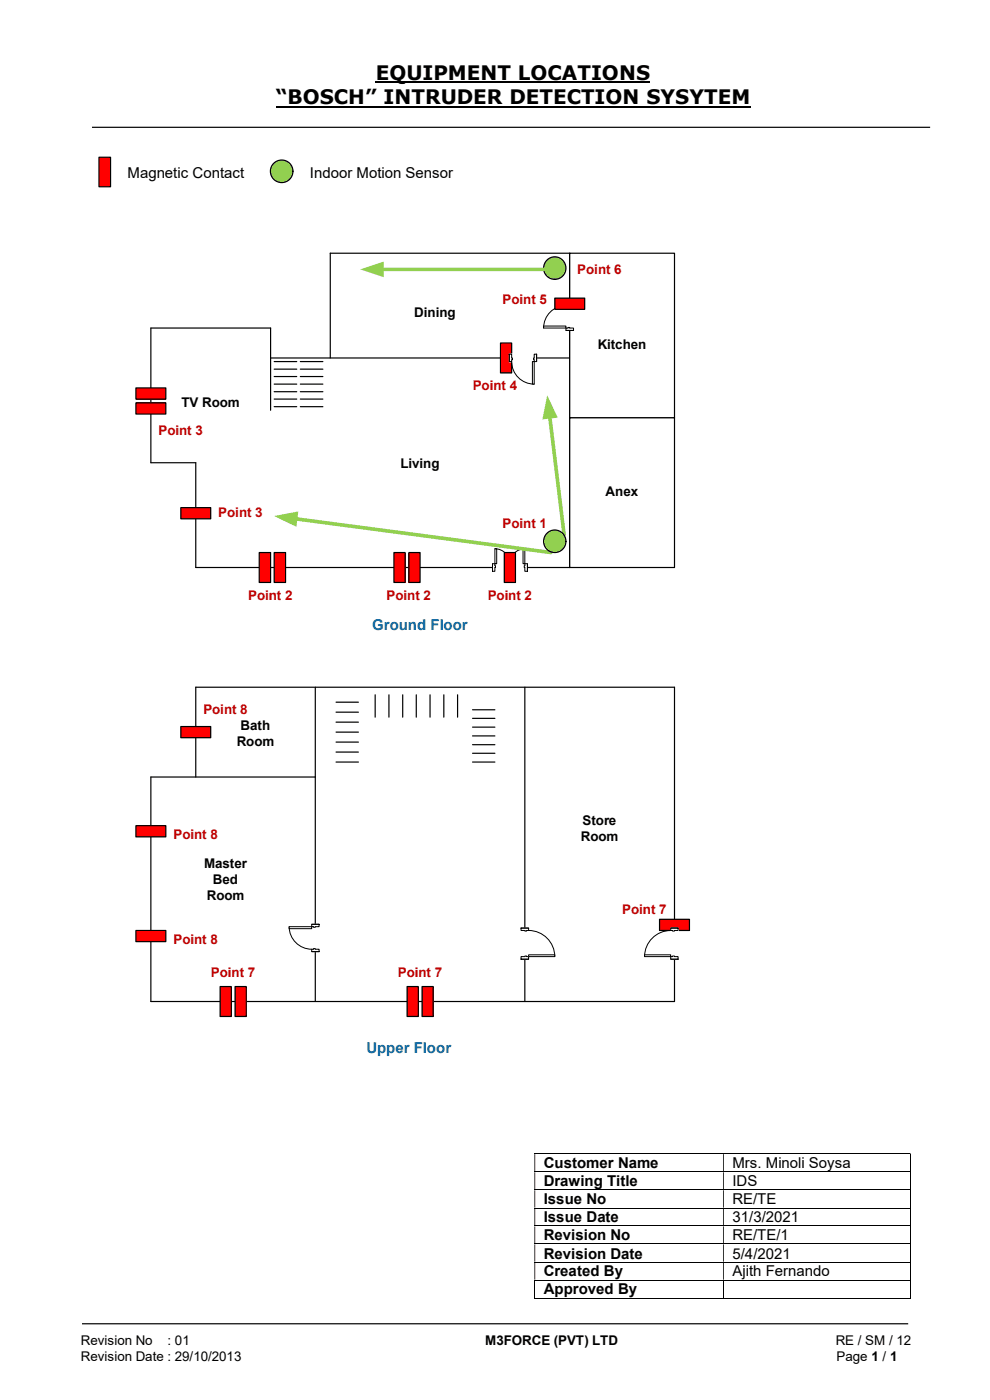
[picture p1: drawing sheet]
<svg xmlns="http://www.w3.org/2000/svg" width="210mm" height="297mm" viewBox="0 0 210 297" stroke-linecap="round" stroke-linejoin="round" font-family="sans-serif">
<path d="M79.7 17.5h58.2M58.5 22.6h100.7" fill="none" stroke="#000" stroke-width=".42"/>
<path d="M19.5 27h177.8M17.4 280.8h175.3" fill="none" stroke="#000" stroke-width=".25"/>
<g fill="none" stroke="#000" stroke-width=".21">
<path d="M113.4 244.8h79.7M113.4 248.6h79.7M113.4 252.4h79.7M113.4 256.3h79.7M193.2 244.9v3.6M193.2 248.7v3.6M193.2 252.5v3.7M193.2 256.4v3.6M113.4 260.1h79.7M113.4 263.9h79.7M113.4 267.8h79.7M113.4 271.6h79.7"/>
<path d="M113.4 275.4h40M113.5 271.7v3.8M153.5 271.7v3.8M153.5 275.4h39.6M193.2 260.2v3.6M193.2 264v3.7M193.2 267.8v3.7M193.2 271.7v3.8"/>
</g>
<g fill="#000">
<path d="M193.1 244.7h.2v.2h-.2zM113.4 244.9h.1v3.6h-.1zM153.4 244.9h.1v3.6h-.1z" fill-rule="evenodd"/>
<path d="M193.1 248.5h.2v.2h-.2zM113.4 248.7h.1v3.6h-.1zM153.4 248.7h.1v3.6h-.1z" fill-rule="evenodd"/>
<path d="M193.1 252.3h.2v.2h-.2zM113.4 252.5h.1v3.7h-.1zM153.4 252.5h.1v3.7h-.1z" fill-rule="evenodd"/>
<path d="M193.1 256.2h.2v.2h-.2zM113.4 256.4h.1v3.6h-.1zM153.4 256.4h.1v3.6h-.1z" fill-rule="evenodd"/>
<path d="M193.1 260h.2v.2h-.2zM113.4 260.2h.1v3.6h-.1zM153.4 260.2h.1v3.6h-.1z" fill-rule="evenodd"/>
<path d="M193.1 263.8h.2v.2h-.2zM113.4 264h.1v3.7h-.1zM153.4 264h.1v3.7h-.1z" fill-rule="evenodd"/>
<path d="M193.1 267.7h.2v.1h-.2zM113.4 267.8h.1v3.7h-.1zM153.4 267.8h.1v3.7h-.1z" fill-rule="evenodd"/>
</g>
<path d="M193.1 271.5h.2v.2h-.2zM193.1 275.3h.2v.2h-.2z" fill="#000"/>
<path d="M21 33.4h2.5v6.2h-2.5z" fill="#f00"/>
<path d="M21 33.4h2.5v6.2h-2.5z" fill="none" stroke="#000" stroke-width=".25"/>
<circle cx="59.8" cy="36.3" r="2.39" fill="#92d050"/>
<g fill="none" stroke="#000" stroke-width=".25">
<path d="M57.4 75.9h63.5M70.1 75.9v-22.2h50.8v66.7h-79.4v-22.2h-9.5v-28.6h25.4v17.4M66.9 145.8v66.7M111.3 145.8v66.7M41.5 164.8v-19h101.6v66.7h-111.1v-47.7h34.9"/>
<circle cx="59.8" cy="36.3" r="2.39"/>
</g>
<path d="M120.9 53.7h22.2v34.9h-22.2z" fill="#fff"/>
<path d="M120.9 53.7h22.2v34.9h-22.2z" fill="none" stroke="#000" stroke-width=".25"/>
<path d="M120.9 88.6h22.2v31.8h-22.2z" fill="#fff"/>
<path d="M120.9 88.6h22.2v31.8h-22.2z" fill="none" stroke="#000" stroke-width=".25"/>
<circle cx="117.7" cy="56.9" r="2.38" fill="#92d050"/>
<circle cx="117.7" cy="56.9" r="2.38" fill="none" stroke="#000" stroke-width=".25"/>
<path d="M81 57.1h34.3" fill="none" stroke="#92d050" stroke-width=".76"/>
<path d="M76.4 57.1l5-1.6v3.3z" fill="#92d050"/>
<path d="M104.5 119.5h7.4v1.7h-7.4z" fill="#fff"/>
<path d="M104.5 119.5h7.4v1.7h-7.4z" fill="none" stroke="#fff" stroke-width=".21"/>
<path d="M111.3 119.6v1.6h.6v-1.6zM104.5 119.6h.5v1.6h-.5z" fill-rule="evenodd" fill="#fff"/>
<path d="M105 120v-.4h-.5v1.6h.5v-.8M111.3 120v-.4h.6v1.6h-.6v-.8" fill="none" stroke="#000" stroke-width=".21"/>
<path d="M111.2 120v.4h.1v-.4zM105 120h.1v.4h-.1z" fill-rule="evenodd" fill="#fff"/>
<path d="M104.5 119.6v1.6M105 116.4a3.2 3.2 0 0 1 3.2 3.2 3.2 3.2 0 0 1 3.1-3.2M111.9 119.6v1.6M105 120h.1v.4h-.1M111.3 120h-.1v.4h.1" fill="none" stroke="#000" stroke-width=".21"/>
<path d="M105 116.4h.4v3.2h-.4z" fill="#fff"/>
<path d="M105 116.4h.4v3.2h-.4z" fill="none" stroke="#000" stroke-width=".21"/>
<path d="M111 116.4h.3v3.2h-.3z" fill="#fff"/>
<path d="M111 116.4h.3v3.2h-.3z" fill="none" stroke="#000" stroke-width=".21"/>
<path d="M120 64.3h1.7v5.8h-1.7z" fill="#fff"/>
<path d="M120 64.3h1.7v5.8h-1.7z" fill="none" stroke="#fff" stroke-width=".21"/>
<path d="M120.1 69.6h1.6v.5h-1.6zM120.1 64.3v.5h1.6v-.5z" fill-rule="evenodd" fill="#fff"/>
<path d="M120.5 69.6h-.4v.5h1.6v-.5h-.8M120.5 64.8h-.4v-.5h1.6v.5h-.8" fill="none" stroke="#000" stroke-width=".21"/>
<path d="M120.5 69.5h.4v.1h-.4zM120.5 64.8v.1h.4v-.1z" fill-rule="evenodd" fill="#fff"/>
<path d="M120.1 64.8a4.8 4.8 0 0 0-4.8 4.8M120.1 70.1h1.6M120.1 64.3h1.6M120.5 69.6v-.1h.4v.1M120.5 64.8v.1h.4v-.1" fill="none" stroke="#000" stroke-width=".21"/>
<path d="M115.3 69.2h4.8v.4h-4.8z" fill="#fff"/>
<path d="M115.3 69.2h4.8v.4h-4.8z" fill="none" stroke="#000" stroke-width=".21"/>
<path d="M106.2 72.8h2.3v6.3h-2.3z" fill="#f00"/>
<path d="M106.2 72.8h2.3v6.3h-2.3z" fill="none" stroke="#000" stroke-width=".25"/>
<path d="M55 117.2h2.4v6.4h-2.4z" fill="#f00"/>
<path d="M55 117.2h2.4v6.4h-2.4z" fill="none" stroke="#000" stroke-width=".25"/>
<path d="M86.7 117.2h2.4v6.4h-2.4z" fill="#f00"/>
<path d="M86.7 117.2h2.4v6.4h-2.4z" fill="none" stroke="#000" stroke-width=".25"/>
<path d="M83.6 117.2h2.3v6.4h-2.3z" fill="#f00"/>
<path d="M83.6 117.2h2.3v6.4h-2.3z" fill="none" stroke="#000" stroke-width=".25"/>
<path d="M28.8 85.5h6.4v2.3h-6.4z" fill="#f00"/>
<path d="M28.8 85.5h6.4v2.3h-6.4z" fill="none" stroke="#000" stroke-width=".25"/>
<path d="M28.8 82.3h6.4v2.4h-6.4z" fill="#f00"/>
<path d="M28.8 82.3h6.4v2.4h-6.4z" fill="none" stroke="#000" stroke-width=".25"/>
<path d="M38.4 107.7h6.3v2.4h-6.3z" fill="#f00"/>
<path d="M38.4 107.7h6.3v2.4h-6.3z" fill="none" stroke="#000" stroke-width=".25"/>
<path d="M38.4 154.1h6.3v2.4h-6.3z" fill="#f00"/>
<path d="M38.4 154.1h6.3v2.4h-6.3z" fill="none" stroke="#000" stroke-width=".25"/>
<path d="M28.8 175.2h6.4v2.3h-6.4z" fill="#f00"/>
<path d="M28.8 175.2h6.4v2.3h-6.4z" fill="none" stroke="#000" stroke-width=".25"/>
<path d="M28.8 197.4h6.4v2.4h-6.4z" fill="#f00"/>
<path d="M28.8 197.4h6.4v2.4h-6.4z" fill="none" stroke="#000" stroke-width=".25"/>
<path d="M139.9 195h6.4v2.4h-6.4z" fill="#f00"/>
<path d="M139.9 195h6.4v2.4h-6.4z" fill="none" stroke="#000" stroke-width=".25"/>
<path d="M58.2 117.2h2.4v6.4h-2.4z" fill="#f00"/>
<path d="M58.2 117.2h2.4v6.4h-2.4z" fill="none" stroke="#000" stroke-width=".25"/>
<path d="M117.7 63.2h6.3v2.4h-6.3z" fill="#f00"/>
<path d="M117.7 63.2h6.3v2.4h-6.3z" fill="none" stroke="#000" stroke-width=".25"/>
<path d="M107 117.2h2.3v6.4h-2.3z" fill="#f00"/>
<path d="M107 117.2h2.3v6.4h-2.3z" fill="none" stroke="#000" stroke-width=".25"/>
<path d="M49.9 209.3h2.3v6.3h-2.3z" fill="#f00"/>
<path d="M49.9 209.3h2.3v6.3h-2.3z" fill="none" stroke="#000" stroke-width=".25"/>
<path d="M46.7 209.3h2.4v6.3h-2.4z" fill="#f00"/>
<path d="M46.7 209.3h2.4v6.3h-2.4z" fill="none" stroke="#000" stroke-width=".25"/>
<path d="M89.5 209.3h2.4v6.3h-2.4z" fill="#f00"/>
<path d="M89.5 209.3h2.4v6.3h-2.4z" fill="none" stroke="#000" stroke-width=".25"/>
<path d="M86.4 209.3h2.3v6.3h-2.3z" fill="#f00"/>
<path d="M86.4 209.3h2.3v6.3h-2.3z" fill="none" stroke="#000" stroke-width=".25"/>
<path d="M110.5 196.9h1.7v6.6h-1.7z" fill="#fff"/>
<path d="M110.5 196.9h1.7v6.6h-1.7z" fill="none" stroke="#fff" stroke-width=".21"/>
<path d="M110.5 202.9v.6h1.6v-.6zM110.5 196.9h1.6v.5h-1.6z" fill-rule="evenodd" fill="#fff"/>
<path d="M111.3 197.4h-.8v-.5h1.6v.5h-.4M111.3 202.9h-.8v.6h1.6v-.6h-.4" fill="none" stroke="#000" stroke-width=".21"/>
<path d="M111.3 202.8v.1h.4v-.1zM111.3 197.4h.4v.1h-.4z" fill-rule="evenodd" fill="#fff"/>
<path d="M110.5 196.9h1.6M111.3 197.4v.1h.4v-.1M112.1 197.4a5.6 5.6 0 0 1 5.6 5.5M110.5 203.5h1.6M111.3 202.9v-.1h.4v.1" fill="none" stroke="#000" stroke-width=".21"/>
<path d="M112.1 202.6h5.6v.3h-5.6z" fill="#fff"/>
<path d="M112.1 202.6h5.6v.3h-5.6z" fill="none" stroke="#000" stroke-width=".21"/>
<path d="M142.2 196.9h1.7v6.6h-1.7z" fill="#fff"/>
<path d="M142.2 196.9h1.7v6.6h-1.7z" fill="none" stroke="#fff" stroke-width=".21"/>
<path d="M142.3 202.9h1.5v.6h-1.5zM142.3 196.9v.5h1.5v-.5z" fill-rule="evenodd" fill="#fff"/>
<path d="M142.7 197.4h-.4v-.5h1.5v.5h-.7M142.7 202.9h-.4v.6h1.5v-.6h-.7" fill="none" stroke="#000" stroke-width=".21"/>
<path d="M142.7 202.8h.4v.1h-.4zM142.7 197.4v.1h.4v-.1z" fill-rule="evenodd" fill="#fff"/>
<path d="M142.3 197.4a5.6 5.6 0 0 0-5.6 5.5M142.3 196.9h1.5M142.7 197.4v.1h.4v-.1M142.3 203.5h1.5M142.7 202.9v-.1h.4v.1" fill="none" stroke="#000" stroke-width=".21"/>
<path d="M136.7 202.6h5.6v.3h-5.6z" fill="#fff"/>
<path d="M136.7 202.6h5.6v.3h-5.6z" fill="none" stroke="#000" stroke-width=".21"/>
<path d="M66.1 196.1h1.6v5.8h-1.6z" fill="#fff"/>
<path d="M66.1 196.1h1.6v5.8h-1.6z" fill="none" stroke="#fff" stroke-width=".21"/>
<path d="M66.1 196.1v.5h1.6v-.5zM66.1 201.4h1.6v.5h-1.6z" fill-rule="evenodd" fill="#fff"/>
<path d="M66.5 196.6h-.4v-.5h1.6v.5h-.8M66.5 201.4h-.4v.5h1.6v-.5h-.8" fill="none" stroke="#000" stroke-width=".21"/>
<path d="M66.5 196.6v.1h.4v-.1zM66.5 201.3h.4v.1h-.4z" fill-rule="evenodd" fill="#fff"/>
<path d="M61.3 196.6a4.8 4.8 0 0 0 4.8 4.8M66.1 196.1h1.6M66.5 196.6v.1h.4v-.1M66.1 201.9h1.6M66.5 201.4v-.1h.4v.1" fill="none" stroke="#000" stroke-width=".21"/>
<path d="M61.3 196.6h4.8v.4h-4.8z" fill="#fff"/>
<path d="M61.3 196.6h4.8v.4h-4.8z" fill="none" stroke="#000" stroke-width=".21"/>
<g fill="none" stroke="#000" stroke-width=".25">
<path d="M58.2 76.7h4.7M58.2 79.9h4.7M58.2 78.3h4.7M63.7 76.7h4.8M63.7 79.9h4.8M63.7 78.3h4.8M58.2 86.3h4.7M58.2 83.1h4.7M58.2 84.7h4.7M58.2 81.5h4.7M63.7 86.3h4.8M63.7 83.1h4.8"/>
<path d="M63.7 84.7h4.8M63.7 81.5h4.8M71.3 149h4.7M71.3 157.4h4.7M71.3 153.2h4.7M71.3 151.1h4.7M71.3 159.6h4.7M71.3 155.3h4.7M79.6 147.4v4.7M82.5 147.4v4.7M85.4 147.4v4.7M88.3 147.4v4.7"/>
<path d="M91.2 147.4v4.7M94.1 147.4v4.7M97.1 147.4v4.7M100.2 150.6h4.8M100.2 158h4.8M100.2 154.3h4.8M100.2 152.4h4.8M100.2 159.8h4.8M100.2 156.1h4.8M71.3 161.7h4.7M100.2 161.7h4.8"/>
</g>
<path d="M108 75.1h5.8v1.7h-5.8z" fill="#fff"/>
<path d="M108 75.1h5.8v1.7h-5.8z" fill="none" stroke="#fff" stroke-width=".21"/>
<path d="M113.3 75.1h.5v1.6h-.5zM108 75.1v1.6h.5v-1.6z" fill-rule="evenodd" fill="#fff"/>
<path d="M108.5 75.9v-.8h-.5v1.6h.5v-.4M113.3 75.9v-.8h.5v1.6h-.5v-.4" fill="none" stroke="#000" stroke-width=".21"/>
<path d="M113.2 75.9h.1v.4h-.1zM108.5 75.9v.4h.2v-.4z" fill-rule="evenodd" fill="#fff"/>
<path d="M108 75.1v1.6M108.5 75.9h.2v.4h-.2M108.5 76.7a4.8 4.8 0 0 0 4.8 4.8M113.3 75.9h-.1v.4h.1M113.8 75.1v1.6" fill="none" stroke="#000" stroke-width=".21"/>
<path d="M112.9 76.7h.4v4.8h-.4z" fill="#fff"/>
<path d="M112.9 76.7h.4v4.8h-.4z" fill="none" stroke="#000" stroke-width=".21"/>
<path d="M116.6 88.4l3.1 25.1" fill="none" stroke="#92d050" stroke-width=".76"/>
<path d="M116.1 83.9l2.2 4.7-3.2 .4z" fill="#92d050"/>
<path d="M62.7 110.1l54.2 7.1" fill="none" stroke="#92d050" stroke-width=".76"/>
<g fill="#92d050">
<path d="M58.2 109.5l5.1-1-.4 3.3z"/>
<circle cx="117.7" cy="114.8" r="2.38"/>
</g>
<circle cx="117.7" cy="114.8" r="2.38" fill="none" stroke="#000" stroke-width=".25"/>
<g font-size="4.2">
<text x="79.7" y="17">EQUIPMENT LOCATIONS</text>
<text x="58.5" y="22.1">“BOSCH” INTRUDER DETECTION SYSYTEM</text>
</g>
<g font-size="3.2">
<text x="27.1" y="37.7">Magnetic Contact</text>
<text x="65.8" y="37.7">Indoor Motion Sensor</text>
<text x="115.4" y="247.9">Customer Name</text>
<text x="115.4" y="251.7">Drawing Title</text>
<text x="155.4" y="247.9">Mrs. Minoli Soysa</text>
<text x="155.4" y="251.7">IDS</text>
<text x="115.4" y="255.5">Issue No</text>
<text x="155.4" y="255.5">RE/TE</text>
<text x="115.4" y="259.3">Issue Date</text>
<text x="115.4" y="263.1">Revision No</text>
<text x="155.4" y="259.3">31/3/2021</text>
<text x="155.4" y="263.1">RE/TE/1</text>
<text x="115.4" y="267">Revision Date</text>
<text x="155.4" y="267">5/4/2021</text>
<text x="115.4" y="270.8">Created By</text>
<text x="115.4" y="274.6">Approved By</text>
<text x="155.4" y="270.8">Ajith Fernando</text>
</g>
<g font-size="3.2" fill="#0070c0">
<text x="79" y="133.7">Ground Floor</text>
<text x="77.7" y="223.3">Upper Floor</text>
</g>
<g font-size="2.8" fill="#c00000">
<text x="122.5" y="58">Point 6</text>
<text x="106.6" y="64.4">Point 5</text>
<text x="100.3" y="82.8">Point 4</text>
<text x="33.6" y="92.3">Point 3</text>
<text x="46.3" y="109.8">Point 3</text>
<text x="106.6" y="112.1">Point 1</text>
<text x="52.7" y="127.2">Point 2</text>
<text x="82" y="127.2">Point 2</text>
<text x="103.5" y="127.2">Point 2</text>
<text x="43.1" y="151.4">Point 8</text>
<text x="36.8" y="178">Point 8</text>
<text x="132" y="193.9">Point 7</text>
<text x="36.8" y="200.3">Point 8</text>
<text x="44.7" y="207.3">Point 7</text>
<text x="84.4" y="207.3">Point 7</text>
</g>
<g font-size="2.8">
<text x="87.9" y="67.2">Dining</text>
<text x="126.8" y="74">Kitchen</text>
<text x="38.5" y="86.3">TV Room</text>
<text x="85" y="99.4">Living</text>
<text x="128.5" y="105.3">Anex</text>
<text x="51.1" y="154.8">Bath</text>
<text x="50.2" y="158.2">Room</text>
<text x="123.2" y="178.5">Room</text>
<text x="123.6" y="175.1">Store</text>
<text x="43.3" y="184.2">Master</text>
<text x="43.9" y="191">Room</text>
<text x="45.2" y="187.5">Bed</text>
<text x="17.1" y="285.4">Revision No</text>
<text x="35.5" y="285.4">: 01</text>
<text x="102.9" y="285.4">M3FORCE (PVT) LTD</text>
<text x="177.3" y="285.4">RE / SM / 12</text>
<text x="17.1" y="288.7">Revision Date : 29/10/2013</text>
<text x="177.5" y="288.7">Page 1 / 1</text>
</g>
</svg>
